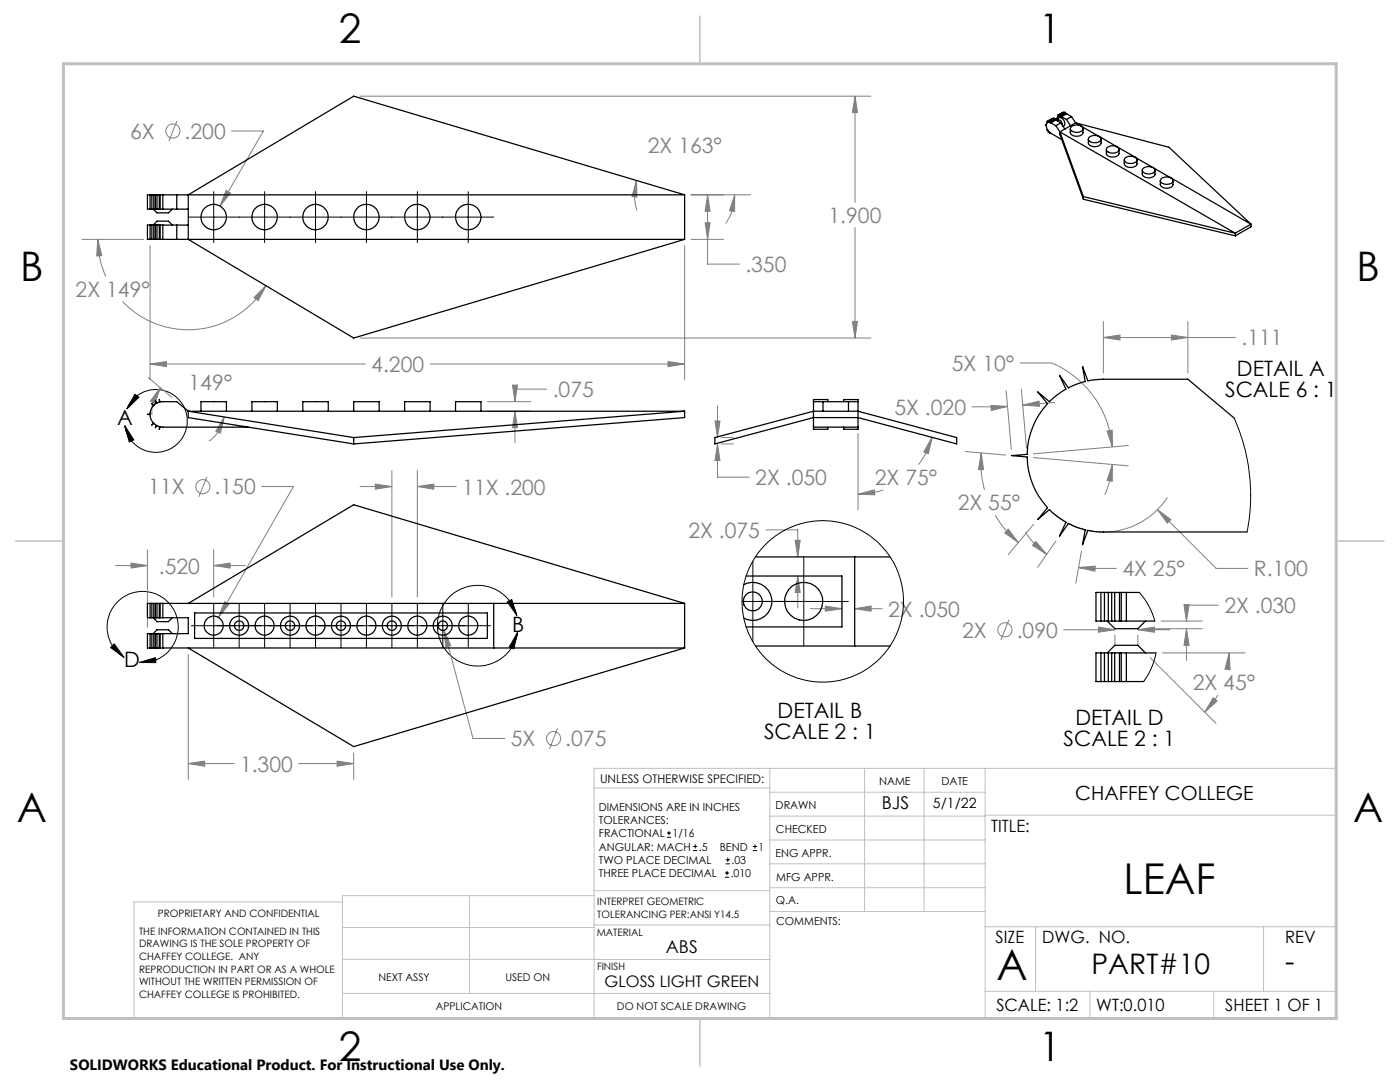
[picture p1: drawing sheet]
<svg xmlns="http://www.w3.org/2000/svg" width="279mm" height="216mm" viewBox="0 0 279 216" stroke-linecap="round" stroke-linejoin="round" font-family="sans-serif">
<g fill="none" stroke="#808080" stroke-width=".2">
<path d="M71.9 19.2h101.9M170.6 19.2l.5 3.3h-1zM170.6 19.2v21.2M35.3 24.1l-1.6 4.1M45.1 38l.9 .5-2.1 2.6zM46.2 26.1h6.4l-8.7 15M127 36l.1 3.3-1-.1zM127 36a9.7 9.7 0 0 0 .1 6M137.9 38.9h11.9M141.2 38.9l.5 3.3h-1zM141.2 38.9v13.8h6.4M146.6 38.9v3.3l-1-.1z"/>
<path d="M146.6 38.9a10 10 0 0 1-1.8 5.7M16.3 47.8h12.4M19.5 47.8l.8 3.2-1 .1zM19.5 47.8a19.2 19.2 0 0 0 1.6 7.4M30 49v26.8M50.7 59.4l2.4-2.4-1.6 3zM53.1 57a18 18 0 0 1-28.6 3.2M136.6 49v26.8M137.9 47.8h6.5M140.7 44.5h1l-.5 3.3zM170.6 45.4v22.1M29.6 75.3l4.7 4"/>
<path d="M30 72.6l3.2-.5v1.1zM30 72.6h42.9M32 77.4l-1.1 3.1-.9-.5zM32 77.4a7.2 7.2 0 0 0-1.7 5.4M71.9 67.5h101.9M85.8 72.6h50.8M102.3 76.8h1l-.5 3.4zM109.1 77.6h-6.3v2.6M133.3 72.1l3.3 .5-3.3 .6zM170.1 64.1h1l-.5 3.4zM200.8 78l1 11.6M203.6 72.4h6.3a20.2 20.2 0 0 1 12.1 16.8"/>
<path d="M203.8 77.7l1.1 11.7M220.2 67.3l3.3-.4v.9zM220.2 64.2v10.2M220.2 67.3h26.4M233.8 66.9l3.3 .4-3.3 .5zM237.1 64.2v10.2M41.3 95.1l-1.6 4M44.7 83.2l-.7 3.2-.9-.3zM44.7 83.2a7.1 7.1 0 0 1-3 4.8M52.2 97.1h6.4l-15 26.1M71.9 97.1h6.3M74.9 96.6l3.3 .5-3.3 .5z"/>
<path d="M78.2 93.9v25.2M83.3 97.1l3.3-.5v1zM83.3 97.1h7.8M83.3 93.9v25.2M97.3 82.1h8.6M97.3 80.2h8.6M102.8 82.1l.5 3.2h-1zM102.8 82.1v6.3M142.7 84h1l-.5 3.3zM143.2 88.6l.5 3.3h-1zM143.2 88.6v6.6h6.3M143.2 81v6.3"/>
<path d="M143.9 88.6h2.5M143.9 87.3h2.5M171.2 98.6l3.3-.8 .1 .9zM171.2 86.5v15.3M176.3 97.8l-.5 .1a16.1 16.1 0 0 1-4.6 .7M186 87.3l-.7 3.2-.9-.3zM186 87.3a14.7 14.7 0 0 1-2.7 5.4M192.7 90.1l8 .7M195.8 90.4l.5 3.3h-1zM195.8 90.4a20.1 20.1 0 0 0 .7 7.4M197.8 80.9l3.3 .2-3.3 .8zM201.1 81.1l-7.1 .1"/>
<path d="M204.1 80.9l3.3-.9 .1 1.1zM206.2 91.3l19 1.7M210.5 80.3l-6.4 .6M220.9 86l1.1-.2v3.4zM222 92.7v3.3l-1.1-.2zM222 92.7a18.9 18.9 0 0 1-1.5 6M225.2 88.9l-19 1.7M233 99.3a15.2 15.2 0 0 1-23 2.9M23.1 112.9h6.3M26.1 112.4l3.3 .5-3.3 .4zM29.4 109.7v15.5M42.7 112.9l3.2-.5v.9z"/>
<path d="M42.7 109.7v9.4M42.7 112.9h6.3M152.9 105.7h6.3v5.4M158.7 107.8h1l-.5 3.3zM159.2 114.9l.5 3.3h-1zM159.2 114.9v6.4M198.6 102.8a21.1 21.1 0 0 0 4.6 5.5M201.2 105.6l2 2.7-2.7-2zM204.6 106.1a15.7 15.7 0 0 0 4.3 4.5M206.3 104.6l-5.1 6.1M206.7 108.1l2.2 2.5-2.8-1.8zM210.7 108l-3.6 5.2"/>
<path d="M215.2 113.2l3.4-.2-.1 1zM215.2 113.2l1.3 .2h6.3M215.8 110l-1.1 6.4M231 101.7l2.7 2-.7 .7zM231 101.7l11.7 11.7h6.4M37.6 130.6v24.9M44.8 120.1l.9 .5-2.1 2.6zM88.6 125.8l1.4 3-1 .3zM88.6 125.8l5.8 21.6h6.4M161.7 121.5h6.3M164.7 120.9l3.3 .6-3.3 .5zM170.6 121.5l3.2-.6v1.1z"/>
<path d="M170.6 121.5h5.5M201.4 123.6l-1.7 4.1M212.3 125.7h10.2M219.2 125.1l3.3 .6-3.3 .5zM222.5 126.7v2.1M227.1 125.7l3.3-.6v1.1zM227.1 126.7v2.1M227.1 125.7h6.3M228.4 125.4h11.6M229.5 131.2l13.2 13.2M231.7 123.9h8.3M232 130.3h16.5"/>
<path d="M236.3 120.7h1l-.5 3.2zM236.8 125.4l.5 3.4h-1zM236.8 125.4v6.4M242.1 139.2l.8 .7-2.5 2.2zM243.1 138.7a15.5 15.5 0 0 1-2.7 3.4M243.1 120.8h-6.3v3.1M245.3 130.3l.2 3.3-1-.1zM245.3 130.3l-.3 3.3M37.6 152.4l3.3-.5v1zM37.6 152.4h9.1M59.6 152.4h11M67.3 151.9l3.3 .5-3.3 .5z"/>
<path d="M70.6 150.2v5.3M111.3 145.3l-1.6 4.1"/>
<circle cx="34.5" cy="26.1" r="1.41"/>
<circle cx="40.5" cy="97.1" r="1.41"/>
<circle cx="200.6" cy="125.7" r="1.41"/>
<circle cx="110.5" cy="147.4" r="1.42"/>
</g>
<g fill="none" stroke="#000" stroke-width=".2">
<path d="M42.7 38.2v10.2M52.8 38.2v10.2M63 38.2v10.2M73.1 38.2v10.2M83.3 38.2v10.2M93.5 38.2v10.2M37.6 43.3h60.9M26.9 78.7l.8 .6-2.4 2.3zM24.9 84.9l1.8 2.9-.9 .4zM25.3 81.6a6.3 6.3 0 0 1 10-2.2 6.3 6.3 0 0 1-1.2 10.2 6.3 6.3 0 0 1-9.2-4.7M150.2 112v16M160.4 111.1v17.8"/>
<path d="M22.8 128.5l2 2.7-2.7-2zM24.8 131.2a7.1 7.1 0 0 1-.6-11.7 7.1 7.1 0 0 1 11.1 3.7 7.1 7.1 0 0 1-7.5 9M27.8 132.2l3.2-1 .1 1zM38.2 124.8h59.7M42.7 120.4v8.9M47.7 120.4v8.9M52.8 120.4v8.9M57.9 120.4v8.9M63 120.4v8.9M68.1 120.4v8.9M73.1 120.4v8.9M78.2 120.4v8.9"/>
<path d="M83.3 120.4v8.9M88.4 120.4v8.9M93.5 120.4v8.9M101.2 120.1l.9-.5 1.1 3.2zM103.2 122.8a8.1 8.1 0 0 0-12.6-4.4 8.1 8.1 0 0 0 .5 13.3 8.1 8.1 0 0 0 12.2-5.5M103.3 126.2l-.7 3.3-1-.4zM148.1 120h21.2M133.1 167.1h.8M133.1 166.2h.8M133.5 165.8v.9M138.3 169.7h.8M138.3 168.9h.8"/>
<path d="M138.7 168.5v.8M144.7 175h.8M144.7 174.2h.8M144.8 172.4h.9M144.8 171.6h.9M145.1 173.8v.8M145.2 171.1v.9M150.2 169.7h.9M150.2 168.9h.9M150.7 168.5v.8"/>
</g>
<g fill="none" stroke="#c0c0c0" stroke-width=".2">
<path d="M118.6 157.2h35M153.6 153.3v49.9M153.6 158.1h43M172.5 153.3v28.6M184.4 153.3v28.6M196.6 153.3v49.9M68.3 180h-41.6v23.2h240v-49.9h-148.1v49.9M93.7 178.7v19.5M118.6 178.7h-50.3v24.5M118.6 177.7h35M153.6 162.8h43M153.6 177.1h43"/>
<path d="M153.6 167.6h43M153.6 172.4h43M196.6 162.7h70.1M68.3 198.2h85.3M68.3 191.4l85.3 .1M68.3 185.1h50.3M118.6 184.6h35M153.6 181.9h43M196.6 184.9h70.1M196.6 197.8h70.1M206.7 184.9v12.9M217.5 197.8v5.4"/>
<path d="M242.2 197.8v5.4M252.2 184.9v12.9"/>
</g>
<path d="M139.7 3.2v9.5M3.1 107.9h9.6M266.7 107.9h9.5M139.7 203.2v9.6" fill="none" stroke="#c0c0c0" stroke-width=".3"/>
<path d="M12.7 12.7h254v190.5h-254z" fill="none" stroke="#c0c0c0" stroke-width=".6"/>
<path d="M24.9 84.9l1.8 2.9-.9 .4zM26.9 78.7l.8 .6-2.4 2.3zM101.2 120.1l.9-.5 1.1 3.2zM103.3 126.2l-.7 3.3-1-.4zM27.8 132.2l3.2-1 .1 1zM22.8 128.5l2 2.7-2.7-2z" fill="#000"/>
<path d="M102.8 82.1l.5 3.2h-1zM102.3 76.8h1l-.5 3.4zM44.7 83.2l-.7 3.2-.9-.3zM32 77.4l-1.1 3.1-.9-.5zM45.1 38l-1.2 3.1 2.1-2.6zM140.7 44.5h1l-.5 3.3zM141.2 38.9l.5 3.3h-1zM170.6 19.2l.5 3.3h-1zM170.1 64.1h1l-.5 3.4zM19.5 47.8l.8 3.2-1 .1zM50.7 59.4l2.4-2.4-1.6 3zM146.6 38.9v3.3l-1-.1zM127 36l.1 3.3-1-.1zM133.3 72.1l3.3 .5-3.3 .6zM30 72.6l3.2-.5v1.1zM37.6 152.4l3.3-.5v1zM67.3 151.9l3.3 .5-3.3 .5zM44.8 120.1l-1.2 3.1 2.1-2.6zM88.6 125.8l.4 3.3 1-.3zM26.1 112.4l3.3 .5-3.3 .4zM42.7 112.9l3.2-.5v.9zM74.9 96.6l3.3 .5-3.3 .5zM83.3 97.1l3.3-.5v1zM143.2 88.6l.5 3.3h-1zM142.7 84h1l-.5 3.3zM171.2 98.6l3.3-.8 .1 .9zM186 87.3l-.7 3.2-.9-.3zM159.2 114.9l.5 3.3h-1zM158.7 107.8h1l-.5 3.3zM164.7 120.9l3.3 .6-3.3 .5zM170.6 121.5l3.2-.6v1.1zM222 92.7v3.3l-1.1-.2zM220.9 86l1.1-.2v3.4zM197.8 80.9l3.3 .2-3.3 .8zM204.1 80.9l3.3-.9 .1 1.1zM220.2 67.3l3.3-.4v.9zM233.8 66.9l3.3 .4-3.3 .5zM231 101.7l2 2.7 .7-.7zM195.8 90.4l.5 3.3h-1zM201.2 105.6l2 2.7-2.7-2zM206.7 108.1l2.2 2.5-2.8-1.8zM215.2 113.2l3.4-.2-.1 1zM236.3 120.7h1l-.5 3.2zM236.8 125.4l.5 3.4h-1zM219.2 125.1l3.3 .6-3.3 .5zM227.1 125.7l3.3-.6v1.1zM242.1 139.2l.8 .7-2.5 2.2zM245.3 130.3l.2 3.3-1-.1z" fill="#808080"/>
<g fill="none" stroke="#000" stroke-width=".25">
<path d="M30 38.9h.3M30 38.9h-.6v2.8h.6M30 38.9v2.8M30.3 38.9h.4M30.3 38.9v2.8M30.7 38.9h.3M30.7 38.9v2.8M31 38.9h.3M31 38.9v2.8M31.3 38.9h.5M31.3 38.9v2.8M31.8 38.9h.2"/>
<path d="M31.8 38.9v2.8M32 38.9h.5M32 38.9v2.8M32.5 38.9h104.1M32.5 38.9v2.8M35.3 38.9v2.8M136.6 38.9l-66-19.7-33 19.7v8.9l33 19.7 66-19.7M136.6 38.9v8.9M208.6 24.9l.2 .1 .3 .9-.1 .1 .1-.1 .1 .2v.3M208.8 24.8l-.2 .1M209 24.2l.1 .3-.3 .5-.2-.1M209 24.2l.1 .2"/>
<path d="M209.2 26.4l.1-.2 .2 .2M209.2 24.2l.1 .2h-.2M209.2 24.2l.1 .2M209.3 24.3l-.2 .1M209.3 26.3l-.1 .1M209.5 24.2v.2h-.2M209.5 24.2v.2M209.5 24.3l-.2 .1M209.5 26.5l2.4 1.3M209.5 24.4l.2 .1M209.5 26.5v.1l.1-.1M209.7 24.5l1 .6"/>
<path d="M210 23.7l-1 .5M210.3 23.7l-.1-.1-1 .6M210.5 23.8l.2 .1M210.5 23.8l-1 .6M210.5 23.8v-.2l-1 .6M210.7 25.1l.8 1.2M210.7 23.9l-1 .6M210.7 23.9l1 .6M211 23.8v.3M211 23.6l-.2 .1 .2 .1M211.1 23l.1 .2-.2 .6M211.1 23l.1 .2"/>
<path d="M211.4 23.1l-.2 .1M211.4 23.2h-.2M211.4 23.2h.2M211.5 26.3l4.7 12.9M211.5 26.3l35 20.2M211.5 26.3v.5l4.7 13M211.6 23.1l-.2 .1M211.7 23.2l.1 .1M211.7 24.5l-1 .6M211.7 24.5l.8 1.3M211.8 23.3l1 .5M211.9 24.9a.61 .61 0 0 0-.1-.7 .61 .61 0 0 0-.6-.1v.1v-.3a.49 .49 0 0 1 .4-.5 .49 .49 0 0 1 .5 .4 .85 .85 0 0 1 .1 1.4"/>
<path d="M212.1 22.5l-1 .5M212.4 22.5l-.1-.1-1 .5 .1 .3M212.5 25.8l-1 .5M212.7 22.6l.2 .1M212.7 22.6l-.1-.2-1 .6v.2M212.7 22.6l-1 .6M212.8 23.8l.8 1.3M212.9 22.7l-1.1 .6M212.9 22.7l1 .6M213.6 25.7v.8a1.46 1.46 0 0 0 2.5 0v-.8M213.6 25.1l-1.1 .7M213.9 23.3l-1.1 .5"/>
<path d="M213.9 23.3l.8 1.2M213.9 25.2a1.62 1.62 0 0 1 2.2 .4 1.49 1.49 0 0 1-2.5 .2zM214.7 24.5l-1.1 .6M214.7 24.5l1.1 .7M214.7 24.5l18.6 4.9 16.4 15.3M215.8 25.2l10.8 6.2M216.2 39.2v.6M216.2 39.2l30.3 7.3M216.2 39.8l30.3 7.3M217.2 27.8v.7a1.46 1.46 0 0 0 2.5 0v-.7M217.3 27.4a1.62 1.62 0 0 1 2.4 .3 1.51 1.51 0 0 1-2.4 .3l-.1-.3zM220.8 29.8v.8a1.49 1.49 0 0 0 2.2 .5l.3-.4v-.9"/>
<path d="M220.9 29.5a1.59 1.59 0 0 1 2.4 .3 1.46 1.46 0 0 1-2.1 .5l-.4-.4zM224.4 31.9v.8a1.46 1.46 0 0 0 2.5 0v-.8M224.5 31.6a1.65 1.65 0 0 1 2.4 .2 1.12 1.12 0 0 1-1.5 .8 .74 .74 0 0 1-.8-.2 .74 .74 0 0 1-.1-.8zM226.6 31.4l7.1 4.1M228 34v.7a1.46 1.46 0 0 0 2.5 0v-.7M228.2 33.5a1.73 1.73 0 0 1 2.3 .4 1.32 1.32 0 0 1-2 .6l-.5-.5zM231.6 36.1v.7a1.46 1.46 0 0 0 2.5 0v-.7M231.7 35.8a1.62 1.62 0 0 1 2.4 .1 1.32 1.32 0 0 1-2 .7l-.5-.4zM233.8 35.5l15.9 9.2M30 41.7h.3M30 47.8h.3M30 44.9h.3"/>
<path d="M30 44.9h-.6v2.9h.6M30 44.9v2.9M30.3 41.7h.4M30.3 47.8h.4M30.3 44.9h.4M30.3 44.9v2.9M30.6 41.7l.7 .8h2.3l.8-.8M30.6 44.9l.7-.8h2.3l.8 .8M30.7 41.7h.3M30.7 47.8h.3M30.7 44.9h.3M30.7 44.9v2.9"/>
<path d="M31 41.7h.3M31 47.8h.3M31 44.9h.3M31 44.9v2.9M31.3 41.7h.5M31.3 47.8h.5M31.3 44.9h.5M31.3 44.9v2.9M31.8 41.7h.2M31.8 44.9v2.9M31.8 47.8h.2M31.8 44.9h.2"/>
<path d="M32 41.7h.5M32 47.8h.5M32 44.9h.5M32 44.9v2.9M32.5 41.7h5.1M32.5 47.8h104.1M32.5 44.9h5.1M32.5 44.9v2.9M35.3 44.9v2.9M246.5 46.5v.6M249.7 44.7v.6l-3.2 1.8M249.7 44.7l-3.2 1.8"/>
<path d="M37.6 82.1l-2.3-1.9h-3.3l-.2-.5 .1 .5-.6 .2-.3-.4 .2 .5-.5 .4-.4-.4 .3 .5a2.48 2.48 0 0 0-.6 1.6l-.6 .1h.6a2.48 2.48 0 0 0 .6 1.7l-.3 .4 .4-.3 .5 .4-.2 .4 .3-.4 .6 .2-.1 .6 .2-.5h17.5M37.6 82.1v1.2l33 5.3M37.6 82.1l33 5.2M37.6 82.1h99M40.1 82.1v-1.9h5.1v1.9M50.3 82.1v-1.9h5.1v1.9M60.4 82.1v-1.9h5.1v1.9M70.6 82.1v-1.9h5.1v1.9M70.6 87.3v1.3M80.8 82.1v-1.9h5v1.9M90.9 82.1v-1.9h5.1v1.9M136.6 82.1l-66 5.2"/>
<path d="M136.6 82.1v1.2l-66 5.3M142.7 87.3l19.6-5.2h8.9l19.7 5.2v1.3l-19.7-5.3h-8.9l-19.6 5.3zM162.3 85.2h8.9M162.3 80.2h2M164.3 80.2h5M164.3 80.2v1.9M165.2 80.2v-.5h-2.9v6h2.9v-.5M168.4 80.2v-.5h2.8v6h-2.8v-.5M169.3 80.2h1.9M169.3 80.2v1.9M246.3 83.4l-9.2-7.7h-17.3l-2.7 .3-1.1-2.9 .6 3-1.8 .6-1.6 .7-1.7-2.5 1.2 2.7a14.1 14.1 0 0 0-3.3 2.6l-2.3-2 2 2.3a15.3 15.3 0 0 0-4.1 10.2l-3.1 .2 3.1 .3a15.3 15.3 0 0 0 4.1 10.1l-2 2.3 2.3-1.9 1.6 1.3 1.7 1.2-1.2 2.8 1.7-2.5 1.6 .7 1.8 .5-.6 3 1.1-2.9 2.3 .4h29.5M148.4 116.7a3.8 3.8 0 0 1 5.7 3.3 3.8 3.8 0 0 1-5.7 3.3"/>
<path d="M148.9 114.9h19.1v10.2h-19.1M150.8 111.1h26.8M170.6 111.1v17.8M219.7 118.2h.7M219.7 118.2h-1v5.7h1M219.7 118.2v5.7M220.4 118.2h.8M220.4 118.2v5.7M221.2 118.2h.7M221.2 118.2v5.7M221.9 118.2h.6M221.9 118.2v5.7"/>
<path d="M222.5 118.2h.9M222.5 118.2v5.7M223.4 118.2v5.7M223.4 118.2h.4M223.8 118.2h1M223.8 118.2v5.7M224.8 118.2h2.6M224.8 118.2v5.7M30 126.4h.3M30 129.3h.3M30 120.4h.3M30 123.3h.3"/>
<path d="M30 120.4v2.9M30 126.4v2.9M30 120.4h-.6v2.9h.6M30 126.4h-.6v2.9h.6M30.3 120.4v2.9M30.3 126.4v2.9M30.3 129.3h.4M30.3 120.4h.4M30.3 126.4h.4M30.3 123.3h.4M30.6 126.4l.7-.7h2.3l.8 .7M30.6 123.3l.7 .7h2.3l.8-.7"/>
<path d="M30.7 126.4h.3M30.7 129.3h.3M30.7 120.4h.3M30.7 123.3h.3M30.7 120.4v2.9M30.7 126.4v2.9M31 120.4v2.9M31 126.4v2.9M31 129.3h.3M31 120.4h.3M31 126.4h.3M31 123.3h.3"/>
<path d="M31.3 126.4h.5M31.3 129.3h.5M31.3 120.4h.5M31.3 123.3h.5M31.3 120.4v2.9M31.3 126.4v2.9M31.8 120.4v2.9M31.8 126.4v2.9M31.8 129.3h.2M31.8 120.4h.2M31.8 126.4h.2M31.8 123.3h.2"/>
<path d="M32 126.4h.5M32 129.3h.5M32 120.4h.5M32 123.3h.5M32 120.4v2.9M32 126.4v2.9M32.5 123.3h5.1v3.1h-5.1M32.5 120.4v2.9M32.5 126.4v2.9M32.5 129.3h104.1M32.5 120.4h104.1M37.6 129.3l33 19.7 66-19.7"/>
<path d="M37.6 120.4l33-19.7 66 19.7M38.8 122.3h58.5v5.1h-58.5zM98.5 120.4v8.9M136.6 120.4v8.9M150.8 128.9h26.8M219.7 130.3h.7M219.7 136h.7M219.7 123.9h.7M219.7 130.3h-1v5.7h1M219.7 130.3v5.7M220.4 136h.8M220.4 130.3h.8"/>
<path d="M220.4 123.9h.8M220.4 130.3v5.7M221 130.3l1.5-1.5h4.6l1.5 1.5M221 123.9l1.5 1.5h4.6l1.5-1.5M221.2 130.3h.7M221.2 136h.7M221.2 123.9h.7M221.2 130.3v5.7M221.9 136h.6M221.9 130.3h.6M221.9 123.9h.6M221.9 130.3v5.7"/>
<path d="M222.5 130.3h.9M222.5 136h.9M222.5 123.9h.9M222.5 130.3v5.7M223.4 136h.4M223.4 130.3h.4M223.4 130.3v5.7M223.4 123.9h.4M223.8 130.3h1M223.8 136h1M223.8 123.9h1M223.8 130.3v5.7"/>
<path d="M224.8 136h3.4M224.8 130.3h5.9M224.8 123.9h5.7M224.8 130.3v5.7"/>
<circle cx="42.6" cy="43.3" r="2.55"/>
<circle cx="52.8" cy="43.3" r="2.55"/>
<circle cx="63" cy="43.3" r="2.55"/>
<circle cx="73.1" cy="43.3" r="2.53"/>
<circle cx="83.3" cy="43.3" r="2.53"/>
<circle cx="93.4" cy="43.3" r="2.53"/>
<circle cx="160.4" cy="120" r="3.8"/>
<circle cx="42.7" cy="124.8" r="1.91"/>
<circle cx="47.7" cy="124.8" r="1.91"/>
<circle cx="47.7" cy="124.9" r=".95"/>
<circle cx="52.8" cy="124.8" r="1.91"/>
<circle cx="57.9" cy="124.8" r="1.91"/>
<circle cx="57.9" cy="124.9" r=".95"/>
<circle cx="63" cy="124.8" r="1.91"/>
<circle cx="68.1" cy="124.8" r="1.91"/>
<circle cx="68.1" cy="124.9" r=".95"/>
<circle cx="73.1" cy="124.8" r="1.91"/>
<circle cx="78.2" cy="124.8" r="1.91"/>
<circle cx="78.2" cy="124.9" r=".95"/>
<circle cx="83.3" cy="124.8" r="1.91"/>
<circle cx="88.4" cy="124.8" r="1.91"/>
<circle cx="88.4" cy="124.9" r=".95"/>
<circle cx="93.5" cy="124.8" r="1.91"/>
<circle cx="150.2" cy="120" r="1.9"/>
</g>
<g fill="none" stroke="#000" stroke-width=".2">
<path d="M246.3 83.4l1.2 3.1 1 3.1 .6 3.3 .3 2.6 .2 5.3-.7 5.4M227.4 118.2l1.2 1.6 .7 1.2 1.2 2.9M230.7 130.3l-.3 1.3-.7 1.9-1.5 2.5"/>
<circle cx="164.2" cy="120" r="16.1"/>
</g>
<g font-size="8.5">
<text x="224.2" y="178.4">LEAF</text>
<text x="198.9" y="195.5">A</text>
</g>
<g font-size="8.1">
<text x="67.6" y="8.5">2</text>
<text x="207.3" y="8.5">1</text>
<text x="4" y="56.2">B</text>
<text x="270.7" y="56.2">B</text>
<text x="3.3" y="164.1">A</text>
<text x="270" y="164.1">A</text>
<text x="67.6" y="211.7">2</text>
<text x="207.3" y="211.7">1</text>
</g>
<g font-size="5.6">
<text x="217.8" y="194.3">PART#10</text>
<text x="256.5" y="193.8">-</text>
</g>
<g font-size="4.2" fill="#808080">
<text x="26" y="27.7">6X</text>
<text x="36.8" y="27.7">.200</text>
<text x="129.3" y="30.4">2X 163°</text>
<text x="165.4" y="44.5">1.900</text>
<text x="15.1" y="59.3">2X 149°</text>
<text x="148.8" y="54.3">.350</text>
<text x="247.8" y="68.9">.111</text>
<text x="37.6" y="77.8">149°</text>
<text x="74.1" y="74.2">4.200</text>
<text x="190" y="74">5X 10°</text>
<text x="110.3" y="79.2">.075</text>
<text x="178.5" y="82.8">5X .020</text>
<text x="29.6" y="98.7">11X</text>
<text x="42.8" y="98.7">.150</text>
<text x="92.3" y="98.7">11X .200</text>
<text x="150.7" y="96.8">2X .050</text>
<text x="174.6" y="96.8">2X 75°</text>
<text x="191.1" y="101.9">2X 55°</text>
<text x="137.4" y="107.3">2X .075</text>
<text x="31.7" y="114.4">.520</text>
<text x="224" y="115">4X 25°</text>
<text x="250.3" y="115">R.100</text>
<text x="177.3" y="123">2X .050</text>
<text x="244.3" y="122.4">2X .030</text>
<text x="192" y="127.2">2X</text>
<text x="202.9" y="127.2">.090</text>
<text x="238" y="137.7">2X 45°</text>
<text x="101.9" y="148.9">5X</text>
<text x="112.8" y="148.9">.075</text>
<text x="47.9" y="154">1.300</text>
</g>
<g font-size="4.2">
<text x="246.9" y="75">DETAIL A</text>
<text x="244.5" y="79.1">SCALE 6 : 1</text>
<text x="23.4" y="84.8">A</text>
<text x="102.2" y="126.1">B</text>
<text x="24.8" y="133.2">D</text>
<text x="155.2" y="143.3">DETAIL B</text>
<text x="152.5" y="147.5">SCALE 2 : 1</text>
<text x="212.3" y="148.8">SCALE 2 : 1</text>
<text x="214.6" y="144.6">DETAIL D</text>
</g>
<text font-size="3.9" x="214.6" y="159.6">CHAFFEY COLLEGE</text>
<g font-size="3.5">
<text x="176" y="161.3">BJS</text>
<text x="132.9" y="190.1">ABS</text>
</g>
<g font-size="3.4">
<text x="197.8" y="166">TITLE:</text>
<text x="198.7" y="188.1">SIZE</text>
<text x="208" y="188.1">DWG. NO.</text>
<text x="256.5" y="188.2">REV</text>
<text x="198.8" y="201.7">SCALE: 1:2</text>
<text x="218.8" y="201.7">WT:0.010</text>
<text x="244.5" y="201.7">SHEET 1 OF 1</text>
</g>
<text font-size="3.2" x="120.7" y="196.9">GLOSS LIGHT GREEN</text>
<text font-size="3" x="14" y="213.5">SOLIDWORKS Educational Product. For Instructional Use Only.</text>
<text font-size="2.8" x="186.2" y="161.3">5/1/22</text>
<text font-size="2.4" x="119.8" y="156.2">UNLESS OTHERWISE SPECIFIED:</text>
<g font-size="2.2">
<text x="119.5" y="161.8">DIMENSIONS ARE IN INCHES</text>
<text x="154.8" y="161.4">DRAWN</text>
<text x="175.4" y="156.6">NAME</text>
<text x="187.9" y="156.7">DATE</text>
<text x="119.5" y="164.4">TOLERANCES:</text>
<text x="119.5" y="167.1">FRACTIONAL</text>
<text x="134.2" y="167.1">1/16</text>
<text x="154.9" y="166.3">CHECKED</text>
<text x="119.5" y="172.4">TWO PLACE DECIMAL</text>
<text x="119.5" y="169.7">ANGULAR: MACH</text>
<text x="139.5" y="169.7">.5</text>
<text x="143.6" y="169.7">BEND</text>
<text x="146" y="172.4">.03</text>
<text x="151.4" y="169.7">1</text>
<text x="154.8" y="170.9">ENG APPR.</text>
<text x="119.5" y="175">THREE PLACE DECIMAL</text>
<text x="145.8" y="175">.010</text>
<text x="154.9" y="175.7">MFG APPR.</text>
<text x="154.9" y="180.4">Q.A.</text>
<text x="154.9" y="184.6">COMMENTS:</text>
</g>
<g font-size="2.1">
<text x="75.5" y="195.7">NEXT ASSY</text>
<text x="100.9" y="195.7">USED ON</text>
<text x="86.9" y="201.5">APPLICATION</text>
<text x="123.1" y="201.6">DO NOT SCALE DRAWING</text>
</g>
<g font-size="2">
<text x="31.5" y="182.9">PROPRIETARY AND CONFIDENTIAL</text>
<text x="119.2" y="180.6">INTERPRET GEOMETRIC</text>
<text x="119.2" y="183.1">TOLERANCING PER:ANSI Y14.5</text>
<text x="27.8" y="186.5">THE INFORMATION CONTAINED IN THIS</text>
<text x="27.8" y="189">DRAWING IS THE SOLE PROPERTY OF</text>
<text x="27.8" y="191.6">CHAFFEY COLLEGE. ANY</text>
<text x="119.1" y="186.7">MATERIAL</text>
<text x="27.8" y="194.1">REPRODUCTION IN PART OR AS A WHOLE</text>
<text x="27.8" y="196.6">WITHOUT THE WRITTEN PERMISSION OF</text>
<text x="119.1" y="193.5">FINISH</text>
<text x="27.8" y="199.1">CHAFFEY COLLEGE IS PROHIBITED.</text>
</g>
</svg>
